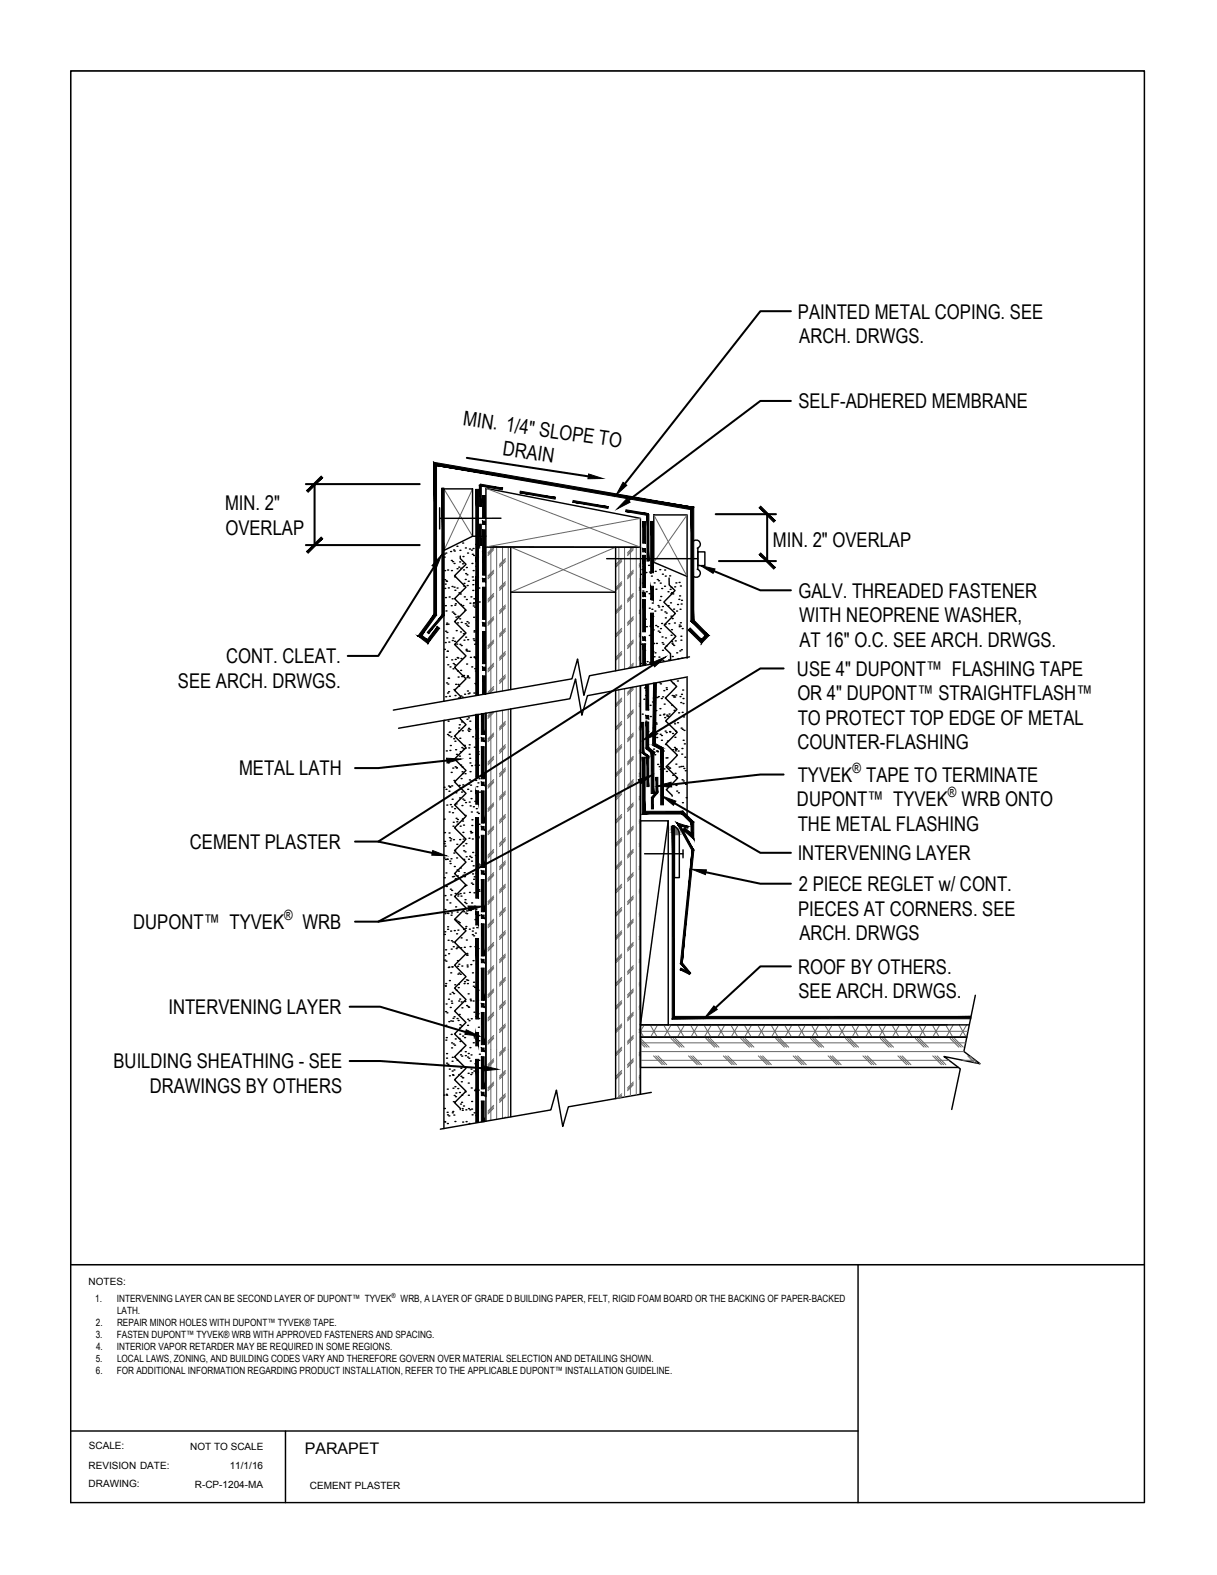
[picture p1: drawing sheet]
<svg xmlns="http://www.w3.org/2000/svg" width="216mm" height="279mm" viewBox="0 0 216 279" stroke-linecap="round" stroke-linejoin="round" font-family="sans-serif">
<!-- layer: .ATI-DETAIL -->
<g fill="none" stroke="#000" stroke-width=".25">
<path d="M78 90.1v3.7M78.8 86.7h5v8.4l-5 2.5zM78.8 96.4v28M78.8 98.8h.1M78.8 98.3h.1M79.1 98.1h.1M79.9 97.8h.1M80.1 99.4h.1M80.3 99.6h.1M80.5 97.6h.1M80.6 100h.1M80.6 97.8h.1"/>
<path d="M81.1 96.9h.1M81.5 99.7h.1M81.6 97.6h.1M81.7 98.6v.5l1 1-2.1 2 2.1 2.1-2.1 2 2.1 2-2.1 2.1 2.1 2-2.1 2 2.1 2.1-2.1 2 2.1 2-2.1 2.1 1.1 1v.4M82.1 96.3h.1M82.1 98.7h.1M82.6 97.2h.1M82.9 98.1h.1M83.3 97.4h.1M83.6 97.6h.1M83.7 100h.1M83.8 98.3h.1"/>
<path d="M83.8 95.1h2.4M83.9 97.3h.1M84 98.5h.1M84.4 96.6h.1M84.9 96.9h.1M84.9 97.2h.1M86.2 86.6l27.4 5.4v5.1l-27.4-.1zM88.9 91.9l-10.9 .1M90.6 97.1v25.2M107.6 99.1h16.2M109.2 97.1v21.9M116 91.3h5.9v11l-5.9-2.6z"/>
<path d="M123.1 95.9a.73 .73 0 0 1 1.1 .3 .73 .73 0 0 1-.5 1M123.8 97.9h1.2v2.4h-1.2zM123.8 97.2v3.8M78.8 115.2h.1M78.9 101.2h.1M78.9 102.8h.1M78.9 104.4h.1M79 103.6h.1M79 114h.1M79 107.4h.1M79 106h.1M79.1 112h.1"/>
<path d="M79.1 108.4h.1M79.1 103h.1M79.2 116.6h.1M79.2 110.8h.1M79.2 103.1h.1M79.2 110.5h.1M79.3 113.2h.1M79.3 112.2h.1M79.3 115.5h.1M79.4 101.1h.1M79.4 117.9h.1M79.5 110.7h.1"/>
<path d="M79.5 104.3h.1M79.6 113.9h.1M79.7 105.9h.1M79.8 118.3h.1M80 107.4h.1M80.1 101.2h.1M80.1 117.1h.1M80.2 104h.1M80.2 106.2h.1M80.2 113.6h.1M80.2 108.6h.1M80.4 118.6h.1"/>
<path d="M80.4 113.2h.1M80.4 117.7h.1M80.5 108.8h.1M80.6 104.2h.1M80.6 102.3h.1M80.6 113.8h.1M80.6 117.9h.1M80.7 107.4h.1M80.7 109h.1M80.7 104.7h.1M80.8 117h.1M80.8 107.1h.1"/>
<path d="M80.9 109.5h.1M80.9 111.9h.1M81 114.3h.1M81.1 100.9h.1M81.1 104.3h.1M81.1 116.7h.1M81.2 119h.1M81.2 110.5h.1M81.2 109.3h.1M81.2 116.7h.1M81.4 100.6h.1M81.4 105.2h.1"/>
<path d="M81.5 109.8h.1M81.6 114.3h.1M81.7 105.4h.1M81.7 107.2h.1M81.7 112.1h.1M81.7 118.9h.1M81.7 100.8h.1M81.8 116.8h.1M81.8 110.4h.1M81.8 114.5h.1M82.1 100h.1M82.1 107.4h.1"/>
<path d="M82.2 112.4h.1M82.2 101.1h.1M82.2 104h.1M82.2 119.8h.1M82.3 103.5h.1M82.3 113.6h.1M82.4 105.9h.1M82.5 108.3h.1M82.5 110.6h.1M82.5 102.8h.1M82.6 113h.1M82.6 101.8h.1"/>
<path d="M82.7 115.4h.1M82.7 115.2h.1M82.7 100.7h.1M82.7 106.3h.1M82.8 117.8h.1M82.8 110.9h.1M82.8 110.3h.1M82.8 102h.1M82.9 103.9h.1M82.9 115.5h.1M82.9 119.9h.1M83 113.5h.1"/>
<path d="M83 111.1h.1M83.1 103.1h.1M83.1 110.5h.1M83.2 115.5h.1M83.4 107h.1M83.5 116.6h.1M83.5 105.9h.1M83.7 118.3h.1M83.8 102.3h.1M83.9 104.7h.1M83.9 103.7h.1M83.9 102.9h.1"/>
<path d="M83.9 101.2h.1M84 107.1h.1M84 113.3h.1M84 107.5h.1M84 106.9h.1M84 109.5h.1M84.1 106.2h.1M84.1 113.6h.1M84.1 112.1h.1M84.1 111.9h.1M84.1 116.5h.1M84.1 116.6h.1"/>
<path d="M84.2 114.3h.1M84.2 107.7h.1M84.2 118.6h.1M84.3 116.7h.1M84.3 119h.1M84.4 116.8h.1M84.4 100.5h.1M84.5 110.1h.1M84.6 109h.1M84.6 119.7h.1M85 104.3h.1M85 106.8h.1"/>
<path d="M90.6 105.1h18.6M113.6 117.7h.1M113.6 118.2v-21.1l-27.4-.1v26.1M113.6 101.9h.1M113.8 114.3h.1M113.9 101h.1M114 103.4h.1M114 105.8h.1M114 104.8h.1M114.1 100.5h.1M114.1 108.2h.1M114.1 114.5h.1"/>
<path d="M114.2 108h.1M114.2 102.2h.1M114.2 109.6h.1M114.2 105.1h.1M114.2 110.6h.1M114.3 113h.1M114.3 117.6h.1M114.3 100.7h.1M114.3 114.6h.1M114.4 115.4h.1M114.4 114.2h.1M114.4 117.7h.1"/>
<path d="M114.5 109.8h.1M114.6 101.6h.1M114.7 105h.1M114.7 111.2h.1M114.8 117.4h.1M115.1 100.3h.1M115.2 105.3h.1M115.2 107.9h.1M115.2 112.7h.1M115.2 101.5h.1M115.3 117.5h.1M115.3 111.1h.1"/>
<path d="M115.3 117.7h.1M115.4 101.7h.1M115.4 106.2h.1M115.5 110.8h.1M115.6 102.2h.1M115.6 115.4h.1M115.6 104.6h.1M115.6 108.1h.1M115.6 106.4h.1M115.7 107h.1M115.7 104.6h.1M115.8 109.4h.1"/>
<path d="M115.8 114.2h.1M115.8 115.6h.1M115.9 111.7h.1M115.9 114.1h.1M116 116.5h.1M116 103.4h.1M116.2 108.4h.1M116.2 115.8h.1M116.2 101.4h.1M116.3 111h.1M116.4 104.5h.1M116.5 114.1h.1"/>
<path d="M116.6 102.8h.1M116.6 111.2h.1M116.7 107.4h.1M116.8 112h.1M116.8 103h.1M116.9 107.7h.1M116.9 116.6h.1M117 117.3h.1M117 112.2h.1M117 101.1h.1M117 106.5h.1M117.1 103.4h.1"/>
<path d="M117.2 111.5h.1M117.2 105.8h.1M117.3 108.2h.1M117.4 110.6h.1M117.4 104.4h.1M117.4 113h.1M117.5 114h.1M117.5 107.6h.1M117.5 101.9h.1M117.5 115.4h.1M117.6 117.2h.1M117.6 114.3h.1"/>
<path d="M117.9 104h.1M117.9 101.1h.1M118 108.5h.1M118 110.7h.1M118 102.2h.1M118 109.6h.1M118.1 113.2h.1M118.2 114.6h.1M118.2 108.8h.1M118.5 105h.1M118.5 107.4h.1M118.6 117.1h.1"/>
<path d="M118.7 110.6h.1M118.7 102.5v1.3l1.1 1-2 2 2 2-2 2.1 2.1 2-2 2.1 1 1 .1 1.2M118.8 102.2h.1M118.9 104.5h.1M118.9 106.9h.1M119 109.3h.1M119 105.3h.1M119.1 104.2h.1M119.1 112.7h.1M119.1 111.7h.1M119.1 113.8h.1M119.1 105.1h.1"/>
<path d="M119.2 114.1h.1M119.2 109.7h.1M119.3 116.5h.1M119.3 114.3h.1M119.4 105.4h.1M119.5 108.1h.1M119.5 114.5h.1M119.6 110.5h.1M119.7 104.1h.1M119.8 113.7h.1M119.9 103.4h.1M120 108.4h.1"/>
<path d="M120.1 115.8h.1M120.2 107.2h.1M120.3 116.8h.1M120.4 106.3h.1M120.5 103.3h.1M120.5 111.2h.1M120.5 110.9h.1M120.6 105.7h.1M120.6 115.5h.1M120.6 108.1h.1M120.7 110.5h.1M120.7 104h.1"/>
<path d="M120.7 111.1h.1M120.8 112.9h.1M120.8 113.6h.1M120.8 107.2h.1M120.9 115.3h.1M120.9 106.5h.1M120.9 116.8h.1M121 111.5h.1M121.9 102.3v14.5M122.3 116.5l-17.7 3.4-1 3.4-1.1-6.4-1 3.5-31.7 5.6M123.7 101a.73 .73 0 0 1 .5 1 .73 .73 0 0 1-1.1 .3M78.8 127.8h.1"/>
<path d="M78.8 127.8v72.4M78.8 139.7h.1M79.1 123.6h.1M79.2 133.2h.1M79.2 121.1h.1M79.4 122.9h.1M79.4 130.3h.1M79.5 121.4h.1M79.5 120.3h.1M79.5 127.9h.1M79.5 135.3h.1M79.5 134.9h.1"/>
<path d="M79.6 139.4h.1M79.6 122.7h.1M79.6 120.3h.1M79.6 130.5h.1M79.7 129.9h.1M79.7 123.5h.1M79.8 139.5h.1M79.8 139.6h.1M79.8 129.9h.1M79.8 133.1h.1M79.9 132.3h.1M80 134.6h.1"/>
<path d="M80 130.7h.1M80 137h.1M80.1 139.4h.1M80.3 136.3h.1M80.5 131h.1M80.5 138.5h.1M80.5 122.3h.1M80.7 131.5h.1M80.7 123.4h.1M80.7 136h.1M80.8 133h.1M80.8 121.4h.1"/>
<path d="M81 136.2h.1M81 133.8h.1M81.3 121.4h.1M81.3 120.1h.1M81.3 123.8h.1M81.4 129.7h.1M81.4 121.7h.1M81.4 129.1h.1M81.5 139.3h.1M81.5 128.6h.1M81.5 134.1h.1M81.6 131h.1"/>
<path d="M81.7 133.4h.1M81.7 127.3v.2l1 1.1-2.1 2 2.1 2-2.1 2 2.1 2.1-2.1 2 2.1 2-2.1 2.1 2.1 2-2.1 2 2.1 2.1-2.1 2 2.1 2-2.1 2.1 2.1 2-2.1 2 2.1 2.1-2.1 2 2.1 2-2.1 2.1 2.1 2-2.1 2 2.1 2.1-2.1 2 2.1 2-2.1 2.1 2.1 2-2.1 2 2.1 2-2.1 2.1 2.1 2-2.1 2 2.1 2.1-2.1 2 1.1 1v.3M81.7 135.7h.1M81.8 123.5h.1M81.8 138.1h.1M81.9 128.1h.1M81.9 120h.1M81.9 132.6h.1M82 136h.1M82 136.9h.1M82 123.7h.1M82 129.6h.1"/>
<path d="M82.1 137.2h.1M82.1 139.2h.1M82.2 132.8h.1M82.4 132.2h.1M82.4 123.2h.1M82.5 132.8h.1M82.5 137.3h.1M82.8 120.2h.1M82.8 127.6h.1M82.9 122.6h.1M82.9 120h.1M83 129.5h.1"/>
<path d="M83.1 123.1h.1M83.1 127.3h.1M83.1 139.1h.1M83.1 129.2h.1M83.2 129.7h.1M83.2 132.7h.1M83.2 120.3h.1M83.2 132.1h.1M83.2 122.9h.1M83.2 133.8h.1M83.3 138.4h.1M83.3 134.5h.1"/>
<path d="M83.3 127.9h.1M83.3 129.4h.1M83.4 135.3h.1M83.4 136.9h.1M83.5 139.3h.1M83.5 138.6h.1M83.6 135.8h.1M83.8 130.7h.1M84.1 122.9h.1M84.2 132.6h.1M84.3 121.2h.1M84.3 135.7h.1"/>
<path d="M84.4 131h.1M84.4 138.4h.1M84.4 121.4h.1M84.4 130.4h.1M84.5 134.9h.1M84.6 139.6h.1M84.7 128.6h.1M84.7 121.4h.1M84.7 129.3h.1M84.7 135.2h.1M84.7 131h.1M84.8 138.9h.1"/>
<path d="M84.8 133.4h.1M84.8 133.8h.1M84.9 135.7h.1M85 138.1h.1M86.2 126.5v72.4M90.6 125.8v72.3M109.2 122.5v72.4M113.6 121.7v72.4M113.9 126.7h.1M114.2 124h.1M114.3 122h.1M114.5 134.4h.1"/>
<path d="M114.5 123.4h.1M114.6 127.9h.1M114.6 122.5h.1M114.7 124.9h.1M114.7 132.6h.1M114.7 127.3h.1M114.8 128.2h.1M114.8 129.7h.1M114.9 130.4h.1M114.9 132.1h.1M114.9 129.8h.1M115 134.4h.1"/>
<path d="M115.3 125.1h.1M115.4 127.1h.1M115.5 130.1h.1M115.5 130.3h.1M115.8 124.5h.1M115.9 129.1h.1M115.9 123.8h.1M115.9 133.7h.1M115.9 132.9h.1M116 124.7h.1M116 133.4h.1M116.2 133.9h.1"/>
<path d="M116.2 121.3h.1M116.3 123.7h.1M116.3 126.1h.1M116.3 128.2h.1M116.4 128.4h.1M116.5 133.2h.1M116.5 130.8h.1M116.5 130.2h.1M116.6 123.7h.1M116.6 133.2h.1M116.6 133.4h.1M116.7 135.6h.1"/>
<path d="M116.8 123.6h.1M116.9 136h.1M116.9 121.1h.1M117 126.9h.1M117.1 125.7h.1M117.1 130.3h.1M117.2 136.5h.1M117.2 121.3h.1M117.2 134.9h.1M117.3 123.9h.1M117.3 131.3h.1M117.3 130.5h.1"/>
<path d="M117.4 136.3h.1M117.6 123.6h.1M117.7 133.2h.1M117.7 126.8h.1M117.8 122.5h.1M117.8 136.4h.1M117.8 126.7h.1M117.8 124.9h.1M117.9 127.3h.1M117.9 139.1h.1M118 129.7h.1M118.1 132.1h.1"/>
<path d="M118.1 134.5h.1M118.2 129.9h.1M118.2 122h.1M118.2 136.8h.1M118.2 122.3h.1M118.3 139.6h.1M118.3 139.2h.1M118.3 126.9h.1M118.3 127h.1M118.3 134.4h.1M118.4 131.5h.1M118.5 139.4h.1"/>
<path d="M118.5 136h.1M118.5 127h.1M118.7 126.7h.1M118.7 136.2h.1M118.8 129.8h.1M118.8 136.3h.1M118.8 129.9h.1M118.9 139.5h.1M119 120.6v.2l1.1 1-2.1 2 2.1 2-2 2.1 2 2-2 2.1 2.1 2-2 2 2 2-2 2.1 1 1v.2M119.2 125.1h.1M119.2 123.4h.1M119.3 130.1h.1"/>
<path d="M119.3 133h.1M119.3 137.5h.1M119.4 121.2h.1M119.5 123.4h.1M119.5 123.6h.1M119.6 126h.1M119.6 128h.1M119.6 132.6h.1M119.7 128.4h.1M119.7 123.6h.1M119.7 130.8h.1M119.8 137.2h.1"/>
<path d="M119.8 132.9h.1M119.8 133.2h.1M119.8 129.7h.1M119.9 132.8h.1M119.9 123.3h.1M119.9 135.6h.1M119.9 139.3h.1M120 138h.1M120 132.9h.1M120.2 120.8h.1M120.2 128.2h.1M120.3 133.2h.1"/>
<path d="M120.4 126.5h.1M120.5 136.1h.1M120.6 123.6h.1M120.8 124.6h.1M120.8 136h.1M120.8 129.2h.1M120.9 123.2h.1M120.9 133.8h.1M121 132.8h.1M121 138.3h.1M121 126.4h.1M121 129.4h.1"/>
<path d="M121.1 122.4h.1M121.1 136h.1M121.2 124.8h.1M121.2 123.9h.1M121.2 131.3h.1M121.2 138.5h.1M121.3 127.2h.1M121.3 136.3h.1M121.3 129.6h.1M121.4 132h.1M121.5 134.3h.1M121.6 136.7h.1"/>
<path d="M121.6 139.1h.1M121.9 120.3v24.7M122 120.1l-17.8 3.3-1 3.5-1.1-6.5-1 3.6-30.4 5.2M78.8 152.2h.1M78.8 145.3h.1M78.8 149.7h.1M78.8 155.7h.1M78.8 157.1h.1M78.9 147.7h.1M78.9 149.3h.1M78.9 150.1h.1M78.9 158.9h.1"/>
<path d="M79 152.5h.1M79.1 154.9h.1M79.1 140h.1M79.2 157.3h.1M79.3 159.6h.1M79.3 142.8h.1M79.3 152.4h.1M79.6 140.4h.1M79.7 147.8h.1M79.7 144h.1M79.7 148.6h.1M79.8 152.8h.1"/>
<path d="M79.9 149.1h.1M79.9 153.2h.1M79.9 142.7h.1M79.9 157.7h.1M80 158.8h.1M80 148.8h.1M80 152.3h.1M80.1 143.1h.1M80.1 158h.1M80.2 141.8h.1M80.3 155.5h.1M80.3 144.2h.1"/>
<path d="M80.4 146.6h.1M80.4 145.9h.1M80.4 149h.1M80.5 155.5h.1M80.5 151.3h.1M80.6 153.7h.1M80.6 143.5h.1M80.7 150.9h.1M80.7 156.1h.1M80.7 158.5h.1M80.8 155.9h.1M80.9 140.6h.1"/>
<path d="M80.9 142.6h.1M80.9 145.2h.1M81 152.2h.1M81 145.8h.1M81 149.8h.1M81.1 154.3h.1M81.1 146.2h.1M81.1 155.4h.1M81.1 145.4h.1M81.2 158.9h.1M81.3 158.6h.1M81.3 154.5h.1"/>
<path d="M81.5 141.5h.1M81.5 148.9h.1M81.6 158.5h.1M81.6 146.6h.1M81.7 154h.1M81.8 159h.1M81.9 140.5h.1M82 142.9h.1M82 145.3h.1M82.1 145.7h.1M82.1 141.8h.1M82.1 147.7h.1"/>
<path d="M82.1 149.3h.1M82.1 155.3h.1M82.2 150.1h.1M82.2 148.9h.1M82.2 146.4h.1M82.3 152.4h.1M82.3 150.9h.1M82.3 158.4h.1M82.3 142h.1M82.4 154.8h.1M82.4 155.5h.1M82.4 157.2h.1"/>
<path d="M82.5 159.6h.1M82.5 151.1h.1M82.5 144.7h.1M82.6 142.4h.1M82.6 149.7h.1M82.7 157.1h.1M82.7 152h.1M83 140h.1M83.1 152.4h.1M83.2 148.7h.1M83.2 142.3h.1M83.3 158.3h.1"/>
<path d="M83.3 151.9h.1M83.4 143h.1M83.5 147.5h.1M83.5 140.3h.1M83.5 147.8h.1M83.6 141.7h.1M83.6 152.1h.1M83.6 144h.1M83.6 156.7h.1M83.6 152.8h.1M83.7 147.7h.1M83.7 146.4h.1"/>
<path d="M83.7 145.4h.1M83.8 148.8h.1M83.8 155h.1M83.9 151.2h.1M83.9 156.9h.1M83.9 153.6h.1M84 143.1h.1M84 156h.1M84.1 158.4h.1M84.1 155.5h.1M84.2 142.2h.1M84.3 151.8h.1"/>
<path d="M84.4 145.3h.1M84.5 154.9h.1M84.5 143.5h.1M84.5 150.9h.1M84.6 155.9h.1M84.6 144.1h.1M84.8 148.7h.1M84.8 153.2h.1M84.9 148.5h.1M84.9 144.3h.1M84.9 157.8h.1M85 158.1h.1"/>
<path d="M85 146.2h.1M85 140.5h.1M85 153.4h.1M113.6 145.6h4.9v36.2h-4.9zM114.4 151.5h6.8M118.5 145.6l-4.9 36.2M119.5 146.5a1.62 1.62 0 0 1 1 1.5M119.6 148h.9v7.7h-.9zM120.1 140.3h.1M120.3 140.6h.1M121.1 142.4h.1M121.2 150.8v1.4"/>
<path d="M121.7 141.5h.1M78.8 165.8h.1M78.9 170.3h.1M78.9 165.3h.1M78.9 162.1h.1M78.9 169.5h.1M78.9 161.4h.1M79 174.9h.1M79.1 168.5h.1M79.1 179.5h.1M79.1 174.5h.1M79.1 170.5h.1"/>
<path d="M79.1 178.1h.1M79.3 179.7h.1M79.3 162h.1M79.4 164.4h.1M79.4 164.9h.1M79.5 162h.1M79.5 166.8h.1M79.5 171.6h.1M79.6 177.3h.1M79.6 169.2h.1M79.6 171.6h.1M79.7 174h.1"/>
<path d="M79.8 176.3h.1M79.8 160.2h.1M79.9 178.7h.1M79.9 165.2h.1M80 172.6h.1M80 162.4h.1M80 168.4h.1M80.1 177.6h.1M80.1 166.9h.1M80.1 162h.1M80.1 178h.1M80.2 171.5h.1"/>
<path d="M80.2 176.1h.1M80.3 167.1h.1M80.4 167.9h.1M80.5 176.3h.1M80.6 165.1h.1M80.7 174.7h.1M80.8 163.3h.1M80.8 160.9h.1M80.9 163.3h.1M80.9 168.3h.1M81 175.7h.1M81 165.7h.1"/>
<path d="M81.1 168h.1M81.1 161.8h.1M81.1 170.4h.1M81.2 171.4h.1M81.2 172.8h.1M81.2 165h.1M81.3 163.5h.1M81.3 175.2h.1M81.3 174.6h.1M81.4 177.6h.1M81.4 168.1h.1M81.4 171.1h.1"/>
<path d="M81.4 172.6h.1M81.5 180h.1M81.5 163.7h.1M81.5 177.2h.1M81.7 172.8h.1M81.7 168.1h.1M81.8 166.4h.1M81.8 177.7h.1M81.9 171.4h.1M82 178.8h.1M82.2 164.9h.1M82.3 161.7h.1"/>
<path d="M82.3 174.5h.1M82.4 168h.1M82.4 174.1h.1M82.4 160.1h.1M82.5 177.7h.1M82.6 164.7h.1M82.6 162h.1M82.6 169.2h.1M82.6 164.4h.1M82.7 160.3h.1M82.7 166.8h.1M82.7 173.8h.1"/>
<path d="M82.8 161.6h.1M82.8 178.4h.1M82.8 162.1h.1M82.8 169.1h.1M82.8 169.5h.1M82.8 169.4h.1M82.9 171.2h.1M82.9 171.5h.1M82.9 174.5h.1M83 173.9h.1M83 178.6h.1M83.1 176.3h.1"/>
<path d="M83.1 178.7h.1M83.3 164.8h.1M83.4 167.9h.1M83.4 177.3h.1M83.4 161.5h.1M83.5 177.5h.1M83.5 171.1h.1M83.7 160.2h.1M83.7 161.3h.1M83.8 165.2h.1M83.8 165.8h.1M83.8 172.6h.1"/>
<path d="M83.9 164.6h.1M83.9 170.4h.1M83.9 177.6h.1M84 174.9h.1M84 174.3h.1M84 166h.1M84.1 179.6h.1M84.2 160.8h.1M84.2 175.2h.1M84.3 163.1h.1M84.3 167.9h.1M84.3 165.5h.1"/>
<path d="M84.4 167.9h.1M84.4 161.4h.1M84.5 170.3h.1M84.5 171h.1M84.6 172.7h.1M84.6 164.6h.1M84.6 175.1h.1M84.7 174.2h.1M84.7 163.3h.1M84.7 177.5h.1M84.8 168.3h.1M84.8 179.8h.1"/>
<path d="M84.8 175.7h.1M85 162.4h.1M173 176.6l-2 9.9 2.9 2.2-6.4-1.3 2.9 2.2-1.6 7.2M78.8 194.3h.1M78.8 196.6h.1M78.8 199h.1M78.9 199h.1M79.1 184.5h.1M79.1 181.9h.1M79.2 194.1h.1M79.2 184.1h.1M79.2 187.7h.1"/>
<path d="M79.2 186.9h.1M79.2 188.6h.1M79.2 194.3h.1M79.3 197.3h.1M79.3 193.2h.1M79.4 199.3h.1M79.4 197.8h.1M79.5 188.8h.1M79.6 181.2h.1M79.6 198h.1M79.7 189.7h.1M79.7 190.8h.1"/>
<path d="M80 181.1h.1M80 183.5h.1M80.1 185.9h.1M80.1 185h.1M80.2 188.3h.1M80.2 190h.1M80.2 187.6h.1M80.2 197.4h.1M80.3 190.7h.1M80.3 181.2h.1M80.3 197.2h.1M80.4 193h.1"/>
<path d="M80.4 190.8h.1M80.4 180.6h.1M80.4 185.2h.1M80.4 195.4h.1M80.5 197.8h.1M80.5 189.8h.1M80.6 180.4h.1M80.6 194.3h.1M80.6 185.4h.1M80.7 192.8h.1M80.7 199h.1M80.8 184.3h.1"/>
<path d="M80.8 194.5h.1M80.9 193.9h.1M81.1 180.7h.1M81.1 188.1h.1M81.2 193.1h.1M81.3 181h.1M81.4 190.6h.1M81.4 184.2h.1M81.5 193.8h.1M81.5 182.4h.1M81.5 183.5h.1M81.6 181.8h.1"/>
<path d="M81.6 184.7h.1M81.7 187.1h.1M81.7 195.9h.1M81.7 186.4h.1M81.8 189.5h.1M81.8 190.9h.1M81.8 182h.1M81.8 191.9h.1M81.9 195.5h.1M81.9 187.4h.1M81.9 194.3h.1M82 196.7h.1"/>
<path d="M82 191.1h.1M82 197h.1M82.1 199.1h.1M82.1 183.8h.1M82.1 191.2h.1M82.2 196.2h.1M82.4 184.1h.1M82.5 193.7h.1M82.5 186.6h.1M82.6 187.3h.1M82.6 196.9h.1M82.7 199h.1"/>
<path d="M82.9 183h.1M82.9 181.9h.1M82.9 187.5h.1M83 180.8h.1M83.1 190.4h.1M83.1 186.9h.1M83.1 192.1h.1M83.1 194.3h.1M83.1 196.7h.1M83.2 187.7h.1M83.2 181.1h.1M83.2 199.3h.1"/>
<path d="M83.3 183.5h.1M83.3 196.9h.1M83.4 185.9h.1M83.4 188.2h.1M83.5 190.6h.1M83.6 187.1h.1M83.6 189.7h.1M83.6 193h.1M83.6 180.7h.1M83.7 195.4h.1M83.7 196.8h.1M83.7 190.3h.1"/>
<path d="M83.7 197.8h.1M84 185h.1M84.1 190h.1M84.1 183.9h.1M84.1 197.4h.1M84.1 184.1h.1M84.2 193.5h.1M84.3 188.7h.1M84.3 193.3h.1M84.4 184.3h.1M84.4 180.3h.1M84.4 197.9h.1"/>
<path d="M84.5 193.5h.1M84.6 192.8h.1M84.6 180.6h.1M84.7 190.2h.1M84.7 183.8h.1M84.9 193.4h.1M84.9 182.2h.1M84.9 180.7h.1M85 184.6h.1M85 188.1h.1M85 187h.1M115.5 193.8l-14.7 2.5-1 3.5-1.1-6.4-1 3.5-19.6 3.4"/>
<path d="M119.1 181.8h48.9M172 181.8h-58.4v2.2h57.9h-57.9v5.4h56.4"/>
</g>
<!-- layer: ATI-HATCH -->
<g fill="none" stroke="#666" stroke-width=".18">
<path d="M78.8 86.7l5 8.4M83.8 86.7l-5 10.9M86.2 86.6l27.4 10.5M87.1 97v25.9M87.6 97l-1 1.1M87.6 97.5l-1 1.1M87.6 97.3l-1 1M88.1 97.1v25.7M89.1 97.1v25.5M89.7 99.6l-1.1 1M89.7 99.3l-1.1 1.1M89.7 99.1l-1.1 1"/>
<path d="M90.2 97.1v25.3M90.6 97.1l18.6 8M109.2 97.1l-18.6 8M109.8 97.1v21.8M110.3 99.1l-1 1M110.3 99.6l-1 1M110.3 99.3l-1 1.1M110.8 97.1v21.6M111.8 97.1v21.4M112.3 97.1l-1 1M112.3 97.5l-1 1.1M112.3 97.3l-1 1"/>
<path d="M112.9 97.1v21.2M113.6 92l-27.4 5M113.6 99.9l-.2 .2M116 91.3l5.9 11M121.9 91.3l-5.9 8.4M87.6 118.2l-1 1M87.6 114l-1 1.1M87.6 109.9l-1 1M87.6 105.8l-1 1M87.6 101.6l-1 1.1M87.6 117.9l-1 1M87.6 113.8l-1 1"/>
<path d="M87.6 109.7l-1 1M87.6 105.5l-1 1.1M87.6 101.4l-1 1M87.6 117.7l-1 1M87.6 113.5l-1 1.1M87.6 109.4l-1 1M87.6 105.3l-1 1M87.6 101.1l-1 1.1M89.7 116.1l-1.1 1M89.7 112l-1.1 1M89.7 107.9l-1.1 1M89.7 103.7l-1.1 1"/>
<path d="M89.7 120l-1.1 1M89.7 115.9l-1.1 1M89.7 111.7l-1.1 1M89.7 107.6l-1.1 1M89.7 103.4l-1.1 1.1M89.7 119.7l-1.1 1M89.7 115.6l-1.1 1M89.7 111.4l-1.1 1.1M89.7 107.3l-1.1 1.1M89.7 103.2l-1.1 1M110.3 115.6l-1 1M110.3 111.4l-1 1.1"/>
<path d="M110.3 103.2l-1 1M110.3 116.1l-1 1M110.3 112l-1 1M110.3 107.9l-1 1M110.3 103.7l-1 1M110.3 115.9l-1 1M110.3 111.7l-1 1M110.3 107.6l-1 1M110.3 103.4l-1 1.1M110.3 107.3l-1 1.1M112.3 117.7l-.9 .9M112.3 118.2l-.3 .3"/>
<path d="M112.3 114l-1 1.1M112.3 109.9l-1 1M112.3 105.8l-1 1M112.3 101.6l-1 1.1M112.3 117.9l-.6 .6M112.3 113.8l-1 1M112.3 109.7l-1 1M112.3 105.5l-1 1.1M112.3 101.4l-1 1M112.3 113.5l-1 1.1M112.3 109.4l-1 1M112.3 105.3l-1 1"/>
<path d="M112.3 101.1l-1 1.1M113.6 116.9l-.2 .2M113.6 112.8l-.2 .2M113.6 116.4l-.2 .2M113.6 112.3l-.2 .2M113.6 108.1l-.2 .3M113.6 108.6l-.2 .3M113.6 104.5l-.2 .2M113.6 116.6l-.2 .3M113.6 112.5l-.2 .2M113.6 108.4l-.2 .2M113.6 104.3l-.2 .2"/>
<path d="M113.6 104l-.2 .2M113.6 100.4l-.2 .2M113.6 100.1l-.2 .3M87.1 126.4v72.3M87.1 126.4l-.5 .5M87.4 126.3l-.8 .9M87.6 138.8l-1 1M87.6 134.7l-1 1M87.6 130.5l-1 1.1M87.6 126.4l-1 1.1M87.6 122.3l-.7 .7M87.6 138.5l-1 1.1"/>
<path d="M87.6 134.4l-1 1.1M87.6 130.3l-1 1M87.6 122l-1 1M87.6 138.3l-1 1M87.6 134.2l-1 1M87.6 130l-1 1.1M87.6 121.8l-1 1M88.1 126.2v72.4M89.1 126v72.4M89.7 136.7l-1.1 1.1M89.7 132.6l-1.1 1.1M89.7 128.5l-1.1 1"/>
<path d="M89.7 120.2l-1.1 1M89.7 136.5l-1.1 1M89.7 132.4l-1.1 1M89.7 128.2l-1.1 1.1M89.7 136.2l-1.1 1.1M89.7 132.1l-1.1 1M89.7 128l-1.1 1M90.2 125.8v72.4M109.8 122.4v72.4l.5-.5M110.3 132.6l-1 1.1M110.3 136.2l-1 1.1M110.3 132.1l-1 1"/>
<path d="M110.3 123.8l-1 1.1M110.3 136.7l-1 1.1M110.3 128.5l-1 1M110.3 124.4l-1 1M110.3 136.5l-1 1M110.3 132.4l-1 1M110.3 128.2l-1 1.1M110.3 124.1l-1 1M110.3 128l-1 1M110.8 122.2v72.4M111.8 122v72.4M112.2 121.9l-.9 .9"/>
<path d="M112.3 138.8l-1 1M112.3 134.7l-1 1M112.3 130.5l-1 1.1M112.3 126.4l-1 1.1M112.3 122.3l-1 1M112.3 138.5l-1 1.1M112.3 134.4l-1 1.1M112.3 130.3l-1 1M112.3 126.2l-1 1M112.3 122l-1 1.1M112.3 138.3l-1 1M112.3 134.2l-1 1"/>
<path d="M112.3 130l-1 1.1M112.3 125.9l-1 1M112.9 121.8v72.5M113.6 125.1l-.2 .3M113.6 137l-.2 .3M113.6 132.9l-.2 .2M113.6 128.8l-.2 .2M113.6 137.5l-.2 .3M113.6 133.4l-.2 .3M113.6 129.3l-.2 .2M113.6 137.3l-.2 .2M113.6 133.1l-.2 .3"/>
<path d="M113.6 129l-.2 .3M113.6 124.9l-.2 .2M113.6 124.6l-.2 .3M87.6 159.4l-1 1.1M87.6 155.3l-1 1M87.6 151.2l-1 1M87.6 147.1l-1 1M87.6 142.9l-1 1.1M87.6 159.2l-1 1M87.6 155.1l-1 1M87.6 150.9l-1 1.1M87.6 146.8l-1 1"/>
<path d="M87.6 142.7l-1 1M87.6 158.9l-1 1.1M87.6 154.8l-1 1M87.6 150.7l-1 1M87.6 146.5l-1 1.1M87.6 142.4l-1 1.1M89.7 157.4l-1.1 1M89.7 153.3l-1.1 1M89.7 149.1l-1.1 1.1M89.7 145l-1.1 1M89.7 140.9l-1.1 1M89.7 157.1l-1.1 1"/>
<path d="M89.7 153l-1.1 1M89.7 148.9l-1.1 1M89.7 144.7l-1.1 1.1M89.7 140.6l-1.1 1M89.7 156.9l-1.1 1M89.7 152.7l-1.1 1.1M89.7 148.6l-1.1 1M89.7 144.5l-1.1 1M89.7 140.3l-1.1 1.1M110.3 157.4l-1 1M110.3 153.3l-1 1M110.3 149.1l-1 1.1"/>
<path d="M110.3 145l-1 1M110.3 140.9l-1 1M110.3 148.6l-1 1M110.3 144.5l-1 1M110.3 140.3l-1 1.1M110.3 157.1l-1 1M110.3 153l-1 1M110.3 148.9l-1 1M110.3 144.7l-1 1.1M110.3 140.6l-1 1M110.3 156.9l-1 1M110.3 152.7l-1 1.1"/>
<path d="M112.3 159.4l-1 1.1M112.3 155.3l-1 1M112.3 151.2l-1 1M112.3 147.1l-1 1M112.3 142.9l-1 1.1M112.3 159.2l-1 1M112.3 155.1l-1 1M112.3 150.9l-1 1.1M112.3 146.8l-1 1M112.3 142.7l-1 1M112.3 158.9l-1 1.1M112.3 154.8l-1 1"/>
<path d="M112.3 150.7l-1 1M112.3 146.5l-1 1.1M112.3 142.4l-1 1.1M113.6 145.3l-.2 .2M113.6 141.1l-.2 .3M113.6 158.2l-.2 .2M113.6 154l-.2 .3M113.6 149.9l-.2 .3M113.6 145.8l-.2 .2M113.6 141.7l-.2 .2M113.6 157.9l-.2 .2M113.6 153.8l-.2 .2"/>
<path d="M113.6 149.7l-.2 .2M113.6 145.5l-.2 .3M113.6 141.4l-.2 .2M113.6 157.7l-.2 .2M113.6 153.5l-.2 .3M113.6 149.4l-.2 .2M87.6 175.9l-1 1.1M87.6 171.8l-1 1.1M87.6 167.7l-1 1M87.6 163.6l-1 1M87.6 179.8l-1 1.1M87.6 175.7l-1 1"/>
<path d="M87.6 171.6l-1 1M87.6 167.4l-1 1.1M87.6 163.3l-1 1M87.6 179.6l-1 1M87.6 175.4l-1 1.1M87.6 171.3l-1 1M87.6 167.2l-1 1M87.6 163.1l-1 1M89.7 178l-1.1 1.1M89.7 173.9l-1.1 1M89.7 169.8l-1.1 1M89.7 165.6l-1.1 1.1"/>
<path d="M89.7 161.5l-1.1 1M89.7 177.8l-1.1 1M89.7 173.6l-1.1 1.1M89.7 169.5l-1.1 1M89.7 165.4l-1.1 1M89.7 161.3l-1.1 1M89.7 177.5l-1.1 1M89.7 173.4l-1.1 1M89.7 169.2l-1.1 1.1M89.7 165.1l-1.1 1M89.7 161l-1.1 1M110.3 173.9l-1 1"/>
<path d="M110.3 169.8l-1 1M110.3 165.6l-1 1.1M110.3 161.5l-1 1M110.3 178l-1 1.1M110.3 177.8l-1 1M110.3 173.6l-1 1.1M110.3 169.5l-1 1M110.3 165.4l-1 1M110.3 161.3l-1 1M110.3 177.5l-1 1M110.3 173.4l-1 1M110.3 169.2l-1 1.1"/>
<path d="M110.3 165.1l-1 1M110.3 161l-1 1M112.3 175.9l-1 1.1M112.3 171.8l-1 1.1M112.3 167.7l-1 1M112.3 163.6l-1 1M112.3 179.8l-1 1.1M112.3 175.7l-1 1M112.3 171.6l-1 1M112.3 167.4l-1 1.1M112.3 163.3l-1 1M112.3 179.6l-1 1"/>
<path d="M112.3 175.4l-1 1.1M112.3 171.3l-1 1M112.3 167.2l-1 1M112.3 163.1l-1 1M113.6 170.3l-.2 .2M113.6 166.2l-.2 .2M113.6 174.2l-.2 .2M113.6 178.8l-.2 .3M113.6 174.7l-.2 .2M113.6 170.5l-.2 .3M113.6 166.4l-.2 .3M113.6 162.3l-.2 .2"/>
<path d="M113.6 178.5l-.2 .3M113.6 174.4l-.2 .3M113.6 162l-.2 .3M113.6 178.3l-.2 .2M113.6 170l-.2 .3M113.6 165.9l-.2 .2M113.6 161.8l-.2 .2M87.6 196.6l-1 1M87.6 192.5l-1 1M87.6 188.3l-1 1.1M87.6 184.2l-1 1M87.6 180.1l-1 1"/>
<path d="M87.6 196.3l-1 1.1M87.6 192.2l-1 1M87.6 188.1l-1 1M87.6 183.9l-1 1.1M87.6 196.1l-1 1M87.6 191.9l-1 1.1M87.6 187.8l-1 1.1M87.6 183.7l-1 1M89.7 186l-1.1 1M89.7 185.8l-1.1 1M89.7 194.5l-1.1 1.1M89.7 190.4l-1.1 1"/>
<path d="M89.7 186.3l-1.1 1M89.7 182.1l-1.1 1.1M89.7 194.3l-1.1 1M89.7 190.1l-1.1 1.1M89.7 181.9l-1.1 1M89.7 198.1l-.2 .2M89.7 194l-1.1 1M89.7 189.9l-1.1 1M89.7 181.6l-1.1 1.1M110.3 194.5l-.2 .2M110.3 190.4l-1 1M110.3 186.3l-1 1"/>
<path d="M110.3 182.1l-1 1.1M110.3 190.1l-1 1.1M110.3 186l-1 1M110.3 181.9l-1 1M110.3 194l-.9 .9M110.3 189.9l-1 1M110.3 185.8l-1 1M110.3 181.6l-1 1.1M112.3 192.5l-1 1M112.3 188.3l-1 1.1M112.3 184.2l-1 1M112.3 180.1l-1 1"/>
<path d="M112.3 192.2l-1 1M112.3 188.1l-1 1M112.3 183.9l-1 1.1M112.3 191.9l-1 1.1M112.3 187.8l-1 1.1M112.3 183.7l-1 1M113.4 183.2l.2-.2 .6 1M113.6 191.2l-.2 .2M113.6 187.1l-.2 .2M113.6 190.9l-.2 .3M113.6 186.8l-.2 .2M113.6 182.7l-.2 .2"/>
<path d="M113.6 190.7l-.2 .2M113.6 182.4l-.2 .3M113.6 188.1h54.8M113.6 184.6l1.2 1.2M113.6 184.2l1.6 1.6M114.3 181.8l-.7 1.2h58.1M115.4 181.8l1.2 2.2M115.9 187.3l1.6 1.6M116.3 187.3l1.6 1.6M116.7 181.8l-1.3 2.2M116.7 187.3l1.6 1.6M117.7 181.8l1.3 2.2"/>
<path d="M119 184.2l1.6 1.6M119.1 181.8l-1.3 2.2M119.4 184.2l1.6 1.6M119.8 184.2l1.6 1.6M120.1 181.8l1.3 2.2M121.4 181.8l-1.2 2.2M122.1 187.3l1.6 1.6M122.5 181.8l1.3 2.2M122.5 187.3l1.6 1.6M122.9 187.3l1.6 1.6M123.8 181.8l-1.2 2.2M124.9 181.8l1.2 2.2"/>
<path d="M125.2 184.2l1.6 1.6M125.6 184.2l1.6 1.6M126 184.2l1.5 1.6M126.2 181.8l-1.3 2.2M127.2 181.8l1.3 2.2M128.3 187.3l1.6 1.6M128.6 181.8l-1.3 2.2M128.7 187.3l1.6 1.6M129.1 187.3l1.6 1.6M129.6 181.8l1.3 2.2M131 181.8l-1.3 2.2M131.4 184.2l1.6 1.6"/>
<path d="M131.8 184.2l1.6 1.6M132 181.8l1.3 2.2M132.2 184.2l1.5 1.6M133.3 181.8l-1.2 2.2M134.4 181.8l1.3 2.2M134.5 187.3l1.6 1.6M134.9 187.3l1.6 1.6M135.3 187.3l1.5 1.6M135.7 181.8l-1.2 2.2M136.8 181.8l1.2 2.2M137.6 184.2l1.6 1.6M138 184.2l1.5 1.6"/>
<path d="M138.1 181.8l-1.2 2.2M138.4 184.2l1.5 1.6M139.2 181.8l1.2 2.2M140.5 181.8l-1.3 2.2M140.7 187.3l1.6 1.6M141.1 187.3l1.5 1.6M141.5 187.3l1.5 1.6M141.6 181.8l1.2 2.2M142.9 181.8l-1.3 2.2M143.8 184.2l1.5 1.6M143.9 181.8l1.3 2.2M144.2 184.2l1.5 1.6"/>
<path d="M144.6 184.2l1.5 1.6M145.3 181.8l-1.3 2.2M146.3 181.8l1.3 2.2M146.9 187.3l1.6 1.6M147.3 187.3l1.5 1.6M147.7 181.8l-1.3 2.2M147.7 187.3l1.5 1.6M148.7 181.8l1.3 2.2M150 184.2l1.5 1.6M150 181.8l-1.2 2.2M150.4 184.2l1.5 1.6M150.8 184.2l1.5 1.6"/>
<path d="M151.1 181.8l1.3 2.2M152.4 181.8l-1.2 2.2M153.1 187.3l1.5 1.6M153.5 187.3l1.5 1.6M153.5 181.8l1.2 2.2M153.9 187.3l1.5 1.6M154.8 181.8l-1.3 2.2M155.8 181.8l1.3 2.2M156.2 184.2l1.5 1.6M156.6 184.2l1.5 1.6M157 184.2l1.5 1.6M157.2 181.8l-1.3 2.2"/>
<path d="M158.2 181.8l1.3 2.2M159.3 187.3l1.5 1.6M159.6 181.8l-1.3 2.2M159.7 187.3l1.5 1.6M160.1 187.3l1.5 1.6M160.6 181.8l1.3 2.2M161.9 181.8l-1.2 2.2M162.4 184.2l1.5 1.6M162.8 184.2l1.5 1.6M163 181.8l1.3 2.2M163.1 184.2l1.6 1.6M164.3 181.8l-1.2 2.2"/>
<path d="M165.4 181.8l1.2 2.2M165.5 187.3l1.5 1.6M165.9 187.3l1.5 1.6M166.3 187.3l1.5 1.6M166.7 181.8l-1.2 2.2M167.8 181.8l1.2 2.2M168.6 184.2l1.5 1.6M169 184.2l1.5 1.6M169.1 181.8l-1.3 2.2M169.3 184.2l1.6 1.6M170.2 181.8l1.2 2.2M170.8 188.1h2.3"/>
<path d="M171 186.5h-57.4l-.2 .3M171.3 185h-57.7l.8 .8M171.5 181.8l-1.3 2.2M171.7 187.3l1.2 1.2M172.1 187.4l1.2 1.2M173.8 188.6v.1"/>
</g>
<!-- layer: -ATI-WRB -->
<g fill="#000" stroke="#000" stroke-width=".18">
<path d="M85.6 97.9v.8h.5zM85.6 97.9h.5v.8zM85.6 94v3.9h.5zM85.6 94h.5v3.9z"/>
<path d="M85.6 92.4v.6h.5zM85.6 92.4h.5v.6z"/>
<path d="M85.6 87.9v3.9h.5zM85.6 87.9h.5v3.9z"/>
<path d="M114 92.5l.5 3.9v-3.9zM114 92.5l.5 3.9h-.5z"/>
<path d="M114 97.3l.5 .6v-.6zM114 97.3l.5 .6h-.5z"/>
<path d="M114 98.5l.5 5.7v-5.7zM114 98.5l.5 5.7h-.5z"/>
<path d="M85.6 118.3v.6h.5zM85.6 118.3h.5v.6z"/>
<path d="M85.6 112v5.7h.5zM85.6 112h.5v5.7z"/>
<path d="M85.6 110.5v.6h.5zM85.6 110.5h.5v.6z"/>
<path d="M85.6 104.2v5.7h.5zM85.6 104.2h.5v5.7z"/>
<path d="M85.6 102.6v.6h.5zM85.6 102.6h.5v.6z"/>
<path d="M85.6 98.7v3.3h.5zM85.6 98.7h.5v3.3z"/>
<path d="M114 105.2l.5 .6v-.6zM114 105.2l.5 .6h-.5z"/>
<path d="M114 106.4l.5 5.7v-5.7zM114 106.4l.5 5.7h-.5z"/>
<path d="M114 113l.5 .6v-.6zM114 113l.5 .6h-.5z"/>
<path d="M114 114.2l.5 3.9v-3.9zM114 114.2l.5 3.9h-.5z"/>
<path d="M85.4 138.8v.5h.5zM85.4 138.8h.5v.5z"/>
<path d="M85.4 132.4v5.8h.5zM85.4 132.4h.5v5.8z"/>
<path d="M85.4 130.9v.6h.5zM85.4 130.9h.5v.6z"/>
<path d="M85.4 126.6v3.7h.5zM85.4 126.6h.5v3.7z"/>
<path d="M85.6 119.9v3.3h.5zM85.6 119.9h.5v3.3z"/>
<path d="M115 132.5l-.3 .3 1.2 .5zM114.7 132.8l1.2 .5-.3 .4z"/>
<path d="M114.6 121.4l.5 4.6v-4.6zM114.6 121.4l.5 4.6h-.5z"/>
<path d="M114.6 126.9l.5 .6v-.6zM114.6 126.9l.5 .6h-.5z"/>
<path d="M114.6 128.1l.5 4.6v-4.6zM114.6 128.1l.5 4.6h-.5z"/>
<path d="M115.5 133.5l.5 7.3v-7.3zM115.5 133.5l.5 7.3h-.5z"/>
<path d="M85.4 154.5v.6h.5zM85.4 154.5h.5v.6z"/>
<path d="M85.4 148.2v5.7h.5zM85.4 148.2h.5v5.7z"/>
<path d="M85.4 146.6v.6h.5zM85.4 146.6h.5v.6z"/>
<path d="M85.4 140.3v5.7h.5zM85.4 140.3h.5v5.7z"/>
<path d="M85.4 178v.7h.5zM85.4 178h.5v.7z"/>
<path d="M85.4 171.7v5.7h.5zM85.4 171.7h.5v5.7z"/>
<path d="M85.4 170.2v.6h.5zM85.4 170.2h.5v.6z"/>
<path d="M85.4 163.9v5.7h.5zM85.4 163.9h.5v5.7z"/>
<path d="M85.4 162.3v.6h.5zM85.4 162.3h.5v.6z"/>
<path d="M85.4 156v5.7h.5zM85.4 156h.5v5.7z"/>
<path d="M85.4 195.3v3.7h.5zM85.4 195.3h.5v3.7z"/>
<path d="M85.4 193.8v.6h.5zM85.4 193.8h.5v.6z"/>
<path d="M85.4 187.5v5.7h.5zM85.4 187.5h.5v5.7z"/>
<path d="M85.4 185.9v.6h.5zM85.4 185.9h.5v.6z"/>
<path d="M85.4 179.6v5.7h.5zM85.4 179.6h.5v5.7z"/>
</g>
<path d="M85.6 98.7h.5M85.6 87.9h.5M114 118.1h.5M85.4 126.6h.5M114.6 132.7h.5" fill="none" stroke="#000" stroke-width=".18"/>
<!-- layer: .ATI-DETAIL -->
<g fill="#000" stroke="#000" stroke-width=".18">
<path d="M78.4 86.6l.3 22.6v-22.6zM78.4 86.6l.3 22.6-.3-.1zM78.4 109.1l-2.4 3.3 2.7-3.2zM78.4 109.1l-2.4 3.3-.2-.2z"/>
<path d="M85 93v3.8h.4zM85 93h.4v3.8z"/>
<path d="M85 86v3.8h.4zM85 86h.4v3.8z"/>
<path d="M85.2 85.9v.3l4 .4zM85.2 86.2l4 .4-.1 .3z"/>
<path d="M92.3 87.1l-.1 .3 6.3 .8zM92.2 87.4l6.3 .8v.3z"/>
<path d="M101.7 88.8l-.1 .3 6.3 .8zM101.6 89.1l6.3 .8v.3z"/>
<path d="M111.1 90.4l-.1 .3 4 .4zM111 90.7l4 .4-.1 .3z"/>
<path d="M114.8 91.3l.3 8.2v-8.2zM114.8 91.3l.3 8.2h-.3z"/>
<path d="M115.4 92.5l.5 9.1v-9.1zM115.4 92.5l.5 9.1h-.5z"/>
<path d="M77.6 111.1l-1.7 3.1 2.1-2.8zM77.6 111.1l-1.7 3.1-.1-.7zM74.2 112.8l1.7 1.4-.1-.7zM74.2 112.8l.7-.1 .9 .8zM77 109l-2.8 3.8 .7-.1zM77 109l.4 .1-2.5 3.6zM77 82v27l.4 .1zM77 82l.4 .6v26.5zM77 82l.4 .6 45.7 7.4zM77.4 82.6l45.7 7.4-.5 .4zM122.6 90.4l.5 19.6v-20zM122.6 90.4l.5 19.6-.5 .2zM122.6 110.2l3.2 2.5-2.7-2.7zM122.6 110.2l3.2 2.5h-.7zM125.1 112.7l-.6 1.4 1.3-1.4zM125.1 112.7l-.6 1.4-.1-.7zM122.1 111.8l2.4 2.3-.1-.7zM122.1 111.8l.3-.4 2 2z"/>
<path d="M115.4 104l.5 2.4v-2.4zM115.4 104l.5 2.4h-.5z"/>
<path d="M115.4 108.8l.5 9.1v-9.1zM115.4 108.8l.5 9.1h-.5z"/>
<path d="M84.4 126.7v11.2h.5zM84.4 126.7h.5v11.2z"/>
<path d="M84.4 102.3v21h.5zM84.4 102.3h.5v21zM84.4 98.9v3.4h.5zM84.4 98.9h.5v3.4zM84.4 86.8v12.1h.5zM84.4 86.8h.5v12.1z"/>
<path d="M113.9 134.3l.5 9.6v-9.6zM113.9 134.3l.5 9.6-.5 .5zM113.9 144.4l7.3-.5h-6.8zM113.9 144.4l7.3-.5-.2 .5zM121.2 143.9l-.2 .5 2.1 1.4zM121 144.4l2.1 1.4-.5 .2zM122.6 146l.5 2.9v-3.1zM122.6 146l.5 2.9-.5-1.1zM121.1 147.2l2 1.7-.5-1.1zM121.5 146.8l1.1 1-1.5-.6z"/>
<path d="M116.2 131.8l-.3 .5 1.7 .3zM115.9 132.3l1.7 .3-.3 .5z"/>
<path d="M115.9 121.2l.4 10.8 .2-10.8zM115.9 121.2l.4 10.8h-.5z"/>
<path d="M117.2 132.8l.5 10v-10zM117.2 132.8l.5 10h-.5z"/>
<path d="M84.4 145v14.3h.5zM84.4 145h.5v14.3z"/>
<path d="M84.4 140.3v2.4h.5zM84.4 140.3h.5v2.4z"/>
<path d="M120.7 146.5l1.3 .4 .1-.3zM120.1 146l2 .6-1.4-.1zM120.1 146l3 4.8-2.4-4.3zM120.1 146l3 4.8-.3 .1zM122.8 150.9l-1.8 19.9 2.1-20zM122.8 150.9l-1.8 19.9-.3 .1zM120.7 170.9l1.8 1.7-1.5-1.8zM120.7 170.9l1.8 1.7-.2 .2z"/>
<path d="M84.4 161.7v2.4h.5zM84.4 161.7h.5v2.4z"/>
<path d="M120.6 172l1.7 .9 .2-.3zM120.8 171.7l1.7 .9-1.9-.6z"/>
<path d="M84.4 187.9v11.2h.5zM84.4 187.9h.5v11.2z"/>
<path d="M84.4 183.2v2.3h.5zM84.4 183.2h.5v2.3z"/>
<path d="M84.4 166.5v14.3h.5zM84.4 166.5h.5v14.3z"/>
<path d="M119.2 180.7h53v-.4zM119.6 180.3h52.6l-53 .4zM119.2 146.5v34.2l.4-.4zM119.2 146.5h.4v33.8z"/>
</g>
<path d="M85 86h.4M115 91.1l-.1 .3M115.4 117.9h.5M84.4 126.7h.5" fill="none" stroke="#000" stroke-width=".18"/>
<!-- layer: .ATI-TEXT -->
<g fill="#000" stroke="#000" stroke-width=".18">
<path d="M104.4 84.1l2.5 .8h-2.6zM110.5 85.6l.7 .5-1.9 1.7zM111.2 88.4l.6 .7-2.4 1.2zM78.4 98.4l-1 2.4-.8-.5zM115.7 117.6l2.4-1.1-2 1.8zM124.3 100.3l2.5 .6-.3 .8zM79.2 134.5l2.6 .1-2.5 .7zM113.2 138.3l2.5-.8-2.1 1.6zM114.1 131.3l1.9-1.7 .5 .7zM116.5 139.5l2.6-.7 .1 .8zM76.8 150.9l2.4 .9-2.6-.1zM117.4 141.2l2.5 .9-.4 .8z"/>
<path d="M122.7 154.2l2.6 .1-.1 .9zM83 160.7l2.7 .1-2.5 .8zM126.7 178.4l.5 .7-2.2 1.4zM82.7 182.7l2.4 1.1-2.6-.3zM85.8 189.1l2.6 .6-2.6 .3z"/>
<path d="M54.4 87l2.8-2.3-2.5 2.6zM54.4 87l2.8-2.3-.2-.2z"/>
<path d="M57 95.3l.2 .3-2.8 2.3zM54.4 97.9l.3 .2 2.5-2.5z"/>
<path d="M135 98.1l-.3 .3 2.8 2.3zM134.7 98.4l2.8 2.3-.2 .3z"/>
<path d="M134.7 90.1l2.6 2.5 .2-.2zM135 89.8l2.5 2.6-2.8-2.3z"/>
</g>
<g fill="none" stroke="#000" stroke-width=".36">
<path d="M140.3 55.2h-5.4l-24 30.6M140.3 71.1h-5.4l-23.4 17.7M54.3 85.9h20.2M54.3 96.7h20.2M55.8 85.9v10.8M82.8 81.2l21.6 3.3M127 91.2h10.7M127.5 99.5h10.2M136.1 91.2v8.3M77 100.6l-9.9 15.8h-5.4M115.9 117.9l-48.8 31.4h-4.1M126.7 101.3l8.2 3.4h5.4"/>
<path d="M139 118.6h-4.1l-18.6 11.4M79.3 134.9l-12.2 1.4h-4.1M113.4 138.7l-46.3 24.8h-4.1M139 137.4h-4.1l-15.8 1.8M67.1 149.3l9.6 2M119.7 142.5l15.2 8.8h5.4M125.2 154.7l9.7 2.1h5.4M62 178.6h5.5l15.1 4.5M83.1 161.1l-16 2.4M140.3 171.4h-5.4l-7.9 7.4M62 188.2h5.5l18.3 1.3"/>
</g>
<!-- layer: ATI-HATCH -->
<g fill="#666" stroke="#666" stroke-width=".18">
<path d="M119.3 146.5l.3 .1h-.3z"/>
<path d="M119.3 146.6l.5 .2zM119.3 146.6l.5 .2h-.5z"/>
<path d="M119.3 146.8l.8 .2-.3-.2zM119.3 146.8l.8 .2h-.8z"/>
<path d="M119.3 147l.9 .2-.1-.2zM119.3 147l.9 .2h-.9z"/>
<path d="M119.3 147.2l1.1 .3-.2-.3zM119.3 147.2l1.1 .3h-1.1z"/>
<path d="M119.3 147.5l1.2 .2-.1-.2zM119.3 147.5l1.2 .2h-1.2z"/>
<path d="M119.3 147.7l1.2 .3v-.3zM119.3 147.7l1.2 .3h-1.2z"/>
</g>
<!-- layer: ATI-SAM -->
<g fill="#000" stroke="#000" stroke-width=".18">
<path d="M114.1 133.4l-.1 .2 1 .5zM114 133.6l1 .5-.2 .2z"/>
<path d="M113.9 128.2l.3 5.3v-5.3zM113.9 128.2l.3 5.3h-.3z"/>
<path d="M114.8 134.2l.3 5.3v-5.3zM114.8 134.2l.3 5.3h-.3z"/>
<path d="M116.4 137.9l.3 2.7v-2.7zM116.4 137.9l.3 2.7h-.3z"/>
<path d="M115.6 141.5l.3 2v-2zM115.6 141.5l.3 2h-.3z"/>
<path d="M116.4 140.5l-.5 1.1 .8-.9zM116.4 140.5l-.5 1.1-.3-.2z"/>
</g>
<!-- layer: 0 -->
<path d="M12.5 12.6h190.5v211.8h-190.5z" fill="none" stroke="#000" stroke-width=".18"/>
<path d="M12.5 12.6h190.5v254h-190.5zM12.5 224.4h190.5M152.2 224.4v42.2M12.5 253.9h139.7M50.6 253.9v12.7" fill="none" stroke="#000" stroke-width=".25"/>
<g font-size="3.6">
<text x="141.6" y="56.5">PAINTED METAL COPING. SEE</text>
<text x="141.8" y="60.9">ARCH. DRWGS.</text>
<text x="82" y="75.4" transform="rotate(8 82 75.4)">MIN. 1/4&quot; SLOPE TO</text>
<text x="141.7" y="72.5">SELF-ADHERED MEMBRANE</text>
<text x="89.1" y="80.8" transform="rotate(8 89.1 80.8)">DRAIN</text>
<text x="39.9" y="90.6">MIN. 2&quot;</text>
<text x="40" y="94.9">OVERLAP</text>
<text x="137.1" y="97">MIN. 2&quot; OVERLAP</text>
<text x="141.6" y="106">GALV. THREADED FASTENER</text>
<text x="141.8" y="110.4">WITH NEOPRENE WASHER,</text>
<text x="40.1" y="117.7">CONT. CLEAT.</text>
<text x="141.4" y="119.9">USE 4&quot; DUPONT™ FLASHING TAPE</text>
<text x="141.8" y="114.7">AT 16&quot; O.C. SEE ARCH. DRWGS.</text>
<text x="31.6" y="122">SEE ARCH. DRWGS.</text>
<text x="141.4" y="124.3">OR 4&quot; DUPONT™ STRAIGHTFLASH™</text>
<text x="141.5" y="128.6">TO PROTECT TOP EDGE OF METAL</text>
<text x="42.4" y="137.5">METAL LATH</text>
<text x="141.5" y="132.9">COUNTER-FLASHING</text>
<text x="141.4" y="143.1">DUPONT™ TYVEK WRB ONTO</text>
<text x="141.5" y="138.7">TYVEK TAPE TO TERMINATE</text>
<text x="141.5" y="147.4">THE METAL FLASHING</text>
<text x="33.7" y="150.6">CEMENT PLASTER</text>
<text x="141.5" y="152.6">INTERVENING LAYER</text>
<text x="141.7" y="158.1">2 PIECE REGLET w/ CONT.</text>
<text x="23.6" y="164.8">DUPONT™ TYVEK</text>
<text x="53.7" y="164.8">WRB</text>
<text x="141.6" y="162.4">PIECES AT CORNERS. SEE</text>
<text x="141.8" y="166.8">ARCH. DRWGS</text>
<text x="141.6" y="172.7">ROOF BY OTHERS.</text>
<text x="29.9" y="179.9">INTERVENING LAYER</text>
<text x="141.7" y="177.1">SEE ARCH. DRWGS.</text>
<text x="20.1" y="189.5">BUILDING SHEATHING - SEE</text>
<text x="26.6" y="193.9">DRAWINGS BY OTHERS</text>
</g>
<text font-size="2.8" x="54.1" y="257.9">PARAPET</text>
<g font-size="2.5">
<text x="151.2" y="137.1">®</text>
<text x="168.1" y="141.4">®</text>
<text x="50.4" y="163.2">®</text>
</g>
<g font-size="1.8">
<text x="15.7" y="227.9">NOTES:</text>
<text x="16.9" y="231">1.</text>
<text x="20.7" y="231">INTERVENING LAYER CAN BE SECOND LAYER OF DUPONT™ TYVEK</text>
<text x="20.8" y="233.1">LATH.</text>
<text x="71.1" y="231">WRB, A LAYER OF GRADE D BUILDING PAPER, FELT, RIGID FOAM BOARD OR THE BACKING OF PAPER-BACKED</text>
<text x="17" y="237.3">3.</text>
<text x="17" y="235.2">2.</text>
<text x="17" y="239.5">4.</text>
<text x="20.7" y="237.3">FASTEN DUPONT™ TYVEK® WRB WITH APPROVED FASTENERS AND SPACING.</text>
<text x="20.7" y="239.5">INTERIOR VAPOR RETARDER MAY BE REQUIRED IN SOME REGIONS.</text>
<text x="20.8" y="235.2">REPAIR MINOR HOLES WITH DUPONT™ TYVEK® TAPE.</text>
<text x="17" y="241.6">5.</text>
<text x="17" y="243.8">6.</text>
<text x="20.7" y="243.8">FOR ADDITIONAL INFORMATION REGARDING PRODUCT INSTALLATION, REFER TO THE APPLICABLE DUPONT™ INSTALLATION GUIDELINE.</text>
<text x="20.8" y="241.6">LOCAL LAWS, ZONING, AND BUILDING CODES VARY AND THEREFORE GOVERN OVER MATERIAL SELECTION AND DETAILING SHOWN.</text>
<text x="15.8" y="257.1">SCALE:</text>
<text x="33.7" y="257.1">NOT TO SCALE</text>
<text x="15.7" y="260.5">REVISION DATE:</text>
<text x="15.7" y="263.8">DRAWING:</text>
<text x="34.6" y="263.9">R-CP-1204-MA</text>
<text x="40.8" y="260.6">11/1/16</text>
<text x="55" y="264.2">CEMENT PLASTER</text>
</g>
<text font-size="1.2" x="69.5" y="230.2">®</text>
</svg>
